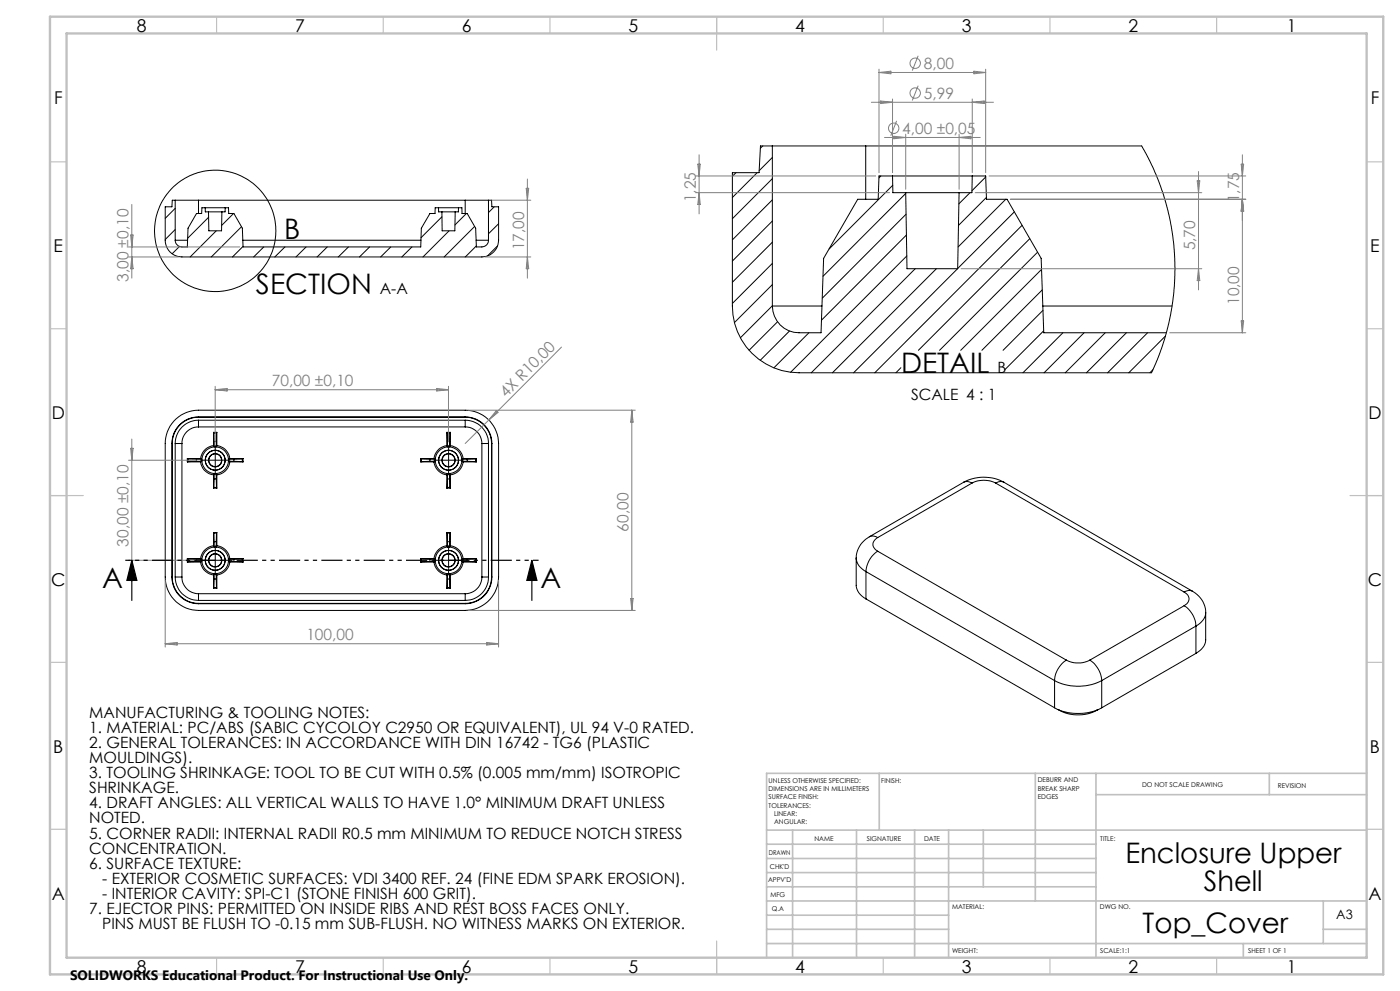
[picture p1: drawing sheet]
<svg xmlns="http://www.w3.org/2000/svg" width="420mm" height="297mm" viewBox="0 0 420 297" stroke-linecap="round" stroke-linejoin="round" font-family="sans-serif">
<g fill="none" stroke="#000" stroke-width=".3">
<path d="M220.8 51.7l-1.1 1.1M227.2 51.7l-7.5 7.5M228.8 43.7l-.7 .7M231.7 43.7h-3.6l-.4 8h-8v40a20 20 0 0 0 20 20h105.7l2.3-5.3 1.7-4.8 1.8-7.5 1-6.8 .3-7.1-.5-7.8-1.2-7.5-1.9-6.9-3.1-7.9-3.3-6.4h-82.8M231.7 43.7h28M231.7 47.2l-3.9 3.9M231.7 53.5l-12 12M231.7 59.9l-12 12M231.7 43.7v48M259.7 43.7v16M264.3 52.7l-.6 .6M267.8 52.7h-4.1l-.2 7h-6.2l-10.2 17.7-.8 22.3h-6.6a8 8 0 0 1-8-8"/>
<path d="M267.8 52.7h23.9M267.8 52.7l.1 5h3.8M267.8 55.5l-19.1 19.1M271.7 57.7h16M271.7 58l-24.8 24.8M271.7 57.7l.4 22.8h15.2l.4-22.8M291 57.7l-3.3 3.4M291.7 52.7h4l.2 7h6.2l10.2 17.7 .8 22.3h36.8M291.7 52.7l-.1 5h-3.9M295.7 53l-4.1 4.2M295.9 59.2l-8.4 8.4M301.7 59.7l-14.3 14.3"/>
<path d="M52.6 60h-.9l-.1 2h-2v10a5 5 0 0 0 5 5h90a5.1 5.1 0 0 0 5-5v-10h-2l-.1-2h-1M52.6 60h6.9M52.6 72h3.7M52.6 60v12M52.6 62.4l-3 3M52.6 68.8l-3 3M53.8 73.9l-2.2 2.2M59.5 60v4M59.5 60h80.1M61.6 62.3h-1l-.1 1.7h-1.6l-2.5 4.4-.2 5.6a4.3 4.3 0 0 1-2.8-.3l-.7-.9-.1-.8M61.6 62.3h6M61.6 62.3v1.2h.9"/>
<path d="M62.5 63.5h4.1M62.5 63.5l.2 5.7h3.8l.1-5.7M62.6 65.1l-6.3 6.3M64.9 69.2l-7.9 7.8M67.6 62.3h.9l.1 1.7h1.6l2.5 4.4 .2 5.6h53.3l.2-5.6 2.6-4.4h1.5l.1-1.7h1M67.6 62.3l-.1 1.2h-.9M70.1 64l-3.6 3.6M72.5 67.9l-9.1 9.1M72.8 72h53.5M72.9 73.8l-3.2 3.2M79.1 74l-3 3M85.5 74l-3.1 3"/>
<path d="M91.8 74l-3 3M98.2 74l-3.1 3M104.5 74l-3 3M110.9 74l-3.1 3M117.2 74l-3 3M123.6 74l-3.1 3M131.6 62.3h5.9M131.6 62.3v1.2h1M132.6 63.5h4M132.6 65l-6.3 6.3M132.6 63.5v5.7h3.9l.1-5.7M134.7 69.2l-7.8 7.8"/>
<path d="M137.5 62.3h1.1v1.7h1.6l2.5 4.4 .2 5.6a4.1 4.1 0 0 0 2.8-.3l.7-.9 .1-.8M137.5 62.3v1.2h-.9M139.6 60h6.9M139.6 60v4M139.9 64l-3.4 3.4M142.4 67.9l-9.2 9.1M142.8 72h3.7M142.9 73.7l-3.3 3.3M146.5 60v12M148.3 62l-1.8 1.7M149.3 73.7l-3 3M149.6 67.1l-3.1 3"/>
<path d="M231.7 66.2l-12 12M231.7 72.6l-12 12M231.7 78.9l-12 12M271.8 64.2l-25.1 25.2M271.9 70.4l-25.4 25.6M272.1 76.7l-34.9 34.9M304.3 63.5l-48.2 48.2M306.6 67.5l-44.2 44.2M308.9 71.5l-33.4 33.5M311.3 75.6l-29.4 29.4M231.7 91.7h14.9M231.7 85.3l-11.4 11.4"/>
<path d="M231.7 91.6l-9.6 9.6M233.3 96.4l-8.6 8.6M236.9 99.2l-8.8 8.8M242.7 99.7l-10.5 10.5M274.6 80.5l-31.2 31.2M280.9 80.5l-31.2 31.2M312.5 80.7l-24.3 24.3M312.7 86.9l-18.1 18.1M312.8 91.7h38.8M312.9 93l-12 12M313.1 99.2l-11.7 11.7M318.9 99.7l-12 12"/>
<path d="M325.2 99.7l-12 12M331.6 99.7l-12 12M337.9 99.7l-12 12M344.3 99.7l-12 12M270.3 110.2l-1.5 1.5M345.9 110.8l-.9 .9M349.6 100.7l-11 11M51.6 132.9h.1M51.6 132.9v40M51.7 132.9v40M52.2 126.2a10.2 10.2 0 0 1 7.3-3.3h80.1a10 10 0 0 1 10 10v40a10 10 0 0 1-10 10h-80.1a10 10 0 0 1-9.9-10v-40a10 10 0 0 1 2.6-6.7zM52.6 132.9h2"/>
<path d="M52.6 132.9v40M54.6 132.9v40M56.2 138.4h4M56.2 137.4h4M56.2 137.4l.2 .1M56.2 137.4v1M56.4 137.5v.9M56.4 137.5l2.5 .1M56.4 138.4h-.2M58.9 137.6v.7M58.9 138.3h1.6M58.9 138.3l-2.5 .1"/>
<path d="M58.9 137.6h1.6M59.5 125.1a7.9 7.9 0 0 0-7.8 7.8M59.5 125.9a7 7 0 0 0-6.9 7M59.5 125a8 8 0 0 0-7.9 7.9M59.5 127.9a4.9 4.9 0 0 0-4.9 5M59.5 125.9v2M59.5 125.1h80.1M59.5 125.9h80.1M59.5 125v.1M59.5 125h80.1M59.5 127.9h80.1M60.2 138.4a4.3 4.3 0 0 0 3.9 3.9"/>
<path d="M60.2 137.4l.3 .2M60.5 137.6v.7M60.5 138.3l-.3 .1M64.1 133.6a4.4 4.4 0 0 0-3.9 3.8M64.1 133.6l.1 .3M64.1 129.6v4M64.1 129.6l.1 .2M64.1 129.6h1M64.2 129.8v2.5M64.2 129.8h.7M64.2 133.9h.7M64.2 132.3v1.6"/>
<path d="M64.2 132.3h.7M64.9 132.3v1.6M64.9 129.8v2.5M65.1 133.6l-.2 .3M65.1 133.6a4.3 4.3 0 0 1 3.8 3.8M65.1 129.6v4M65.1 129.6l-.2 .2M68.6 137.6v.7M68.6 138.3l.3 .1M68.6 138.3h1.6M68.6 137.6h1.6M68.9 138.4a4.3 4.3 0 0 1-3.8 3.9"/>
<path d="M68.9 137.4l-.3 .2M68.9 138.4h4M68.9 137.4h4M70.2 137.6v.7M70.2 138.3l2.5 .1M72.7 137.5v.9M72.7 138.4h.2M72.7 137.5l-2.5 .1M72.9 137.4l-.2 .1M72.9 137.4v1M126.2 138.4h4M126.2 137.4l.2 .1"/>
<path d="M126.2 137.4h4M126.2 137.4v1M126.4 137.5v.9M126.4 137.5l2.6 .1M126.4 138.4h-.2M129 137.6v.7M129 138.3h1.5M129 138.3l-2.6 .1M129 137.6h1.5M130.2 138.4a4.4 4.4 0 0 0 3.9 3.9M130.2 137.4l.3 .2M130.5 137.6v.7"/>
<path d="M130.5 138.3l-.3 .1M134.1 133.6a4.4 4.4 0 0 0-3.9 3.8M134.1 133.6l.1 .3M134.1 129.6v4M134.1 129.6l.1 .2M134.1 129.6h1M134.2 129.8v2.5M134.2 129.8h.8M134.2 133.9h.7M134.2 132.3v1.6M134.2 132.3h.7M134.9 132.3v1.6"/>
<path d="M135 129.8l-.1 2.5M135.1 133.6l-.2 .3M135.1 133.6a4.4 4.4 0 0 1 3.9 3.8M135.1 129.6v4M135.1 129.6l-.1 .2M138.6 137.6v.7M138.6 138.3l.4 .1M138.6 138.3h1.6M138.6 137.6h1.6M139 138.4a4.4 4.4 0 0 1-3.9 3.9M139 137.4l-.4 .2M139 138.4h3.9"/>
<path d="M139 137.4h3.9M139.6 125.1a7.9 7.9 0 0 1 7.9 7.8M139.6 125.9a7 7 0 0 1 6.9 7M139.6 125a8 8 0 0 1 8 7.9M139.6 127.9a5 5 0 0 1 5 5M139.6 125.9v2M139.6 125v.1M140.2 137.6v.7M140.2 138.3l2.5 .1M142.7 137.5v.9M142.7 137.5l-2.5 .1M142.7 138.4h.2"/>
<path d="M142.9 137.4l-.2 .1M142.9 137.4v1M144.6 132.9h1.9M144.6 132.9v40M146.5 132.9v40M147.5 132.9v40M147.5 132.9h.1M147.6 132.9v40M64.1 142.3v4M64.1 159.6v3.9M64.1 159.6l.1 .2M64.1 159.6h1"/>
<path d="M64.1 146.3h1M64.2 159.8v2.5M64.2 159.8h.7M64.2 146.1l-.1 .2M64.2 146.1h.7M64.2 142h.7M64.2 142l-.1 .3M64.2 142v1.5M64.2 143.5v2.6M64.2 143.5h.7M64.9 142l.2 .3M64.9 142v1.5"/>
<path d="M64.9 143.5v2.6M64.9 159.8v2.5M64.9 146.1l.2 .2M65.1 142.3v4M65.1 159.6v3.9M65.1 159.6l-.2 .2M134.1 142.3v4M134.1 159.6v3.9M134.1 159.6l.1 .2M134.1 159.6h1M134.1 146.3h1M134.2 159.8v2.5"/>
<path d="M134.2 159.8h.8M134.2 146.1l-.1 .2M134.2 146.1h.8M134.2 142h.7M134.2 142l-.1 .3M134.2 142v1.5M134.2 143.5v2.6M134.2 143.5h.7M134.9 142l.2 .3M134.9 142v1.5M134.9 143.5l.1 2.6M135 159.8l-.1 2.5"/>
<path d="M135 146.1l.1 .2M135.1 142.3v4M135.1 159.6v3.9M135.1 159.6l-.1 .2M289.1 144.5a12.7 12.7 0 0 1 12.1 0M289.1 144.5l1.2-.2 1.3 .5M289.1 144.5l-28.3 16.4M291.6 144.8a7.8 7.8 0 0 1 7.1 0M291.6 144.8l-28.3 16.3M298.7 144.8l56.5 32.6M301.2 144.5l-1.2-.2-1.3 .5M301.2 144.5l56.6 32.7"/>
<path d="M51.6 172.9a8 8 0 0 0 7.9 8M51.6 172.9h.1M51.7 172.9a7.9 7.9 0 0 0 7.8 7.9M52.6 172.9a7 7 0 0 0 6.9 7M52.6 172.9h2M54.6 172.9a5 5 0 0 0 4.9 5M56.2 168.4h4M56.2 167.4l.2 .1M56.2 167.4h4M56.2 167.4v1M56.4 167.5l2.5 .1M56.4 168.3l-.2 .1"/>
<path d="M56.4 167.5v.8M58.9 168.3h1.6M58.9 167.6h1.6M58.9 168.3h-2.5M58.9 167.6v.7M59.5 177.9v2M59.5 179.9h80.1M59.5 177.9h80.1M60.2 168.4a4.4 4.4 0 0 0 3.9 3.9M60.2 167.4l.3 .2M60.5 167.6v.7M60.5 168.3l-.3 .1"/>
<path d="M64.1 163.5a4.5 4.5 0 0 0-3.9 3.9M64.1 163.5l.1 .4M64.1 172.3v4M64.1 176.3h1M64.2 176.1h.7M64.2 176.1l-.1 .2M64.2 163.9h.7M64.2 172h.7M64.2 172l-.1 .3M64.2 173.5h.7M64.2 173.5v2.6M64.2 162.3v1.6"/>
<path d="M64.2 172v1.5M64.2 162.3h.7M64.9 172l.2 .3M64.9 173.5v2.6M64.9 162.3v1.6M64.9 172v1.5M64.9 176.1l.2 .2M65.1 163.5l-.2 .4M65.1 163.5a4.4 4.4 0 0 1 3.8 3.9M65.1 172.3v4M68.6 167.6v.7M68.6 168.3l.3 .1"/>
<path d="M68.6 168.3h1.6M68.6 167.6h1.6M68.9 168.4a4.4 4.4 0 0 1-3.8 3.9M68.9 167.4l-.3 .2M68.9 168.4h4M68.9 167.4h4M70.2 168.3h2.5M70.2 167.6v.7M72.7 167.5l-2.5 .1M72.7 167.5v.8M72.7 168.3l.2 .1M72.9 167.4l-.2 .1"/>
<path d="M72.9 167.4v1M126.2 168.4h4M126.2 167.4h4M126.2 167.4l.2 .1M126.2 167.4v1M126.4 168.3l-.2 .1M126.4 167.5l2.6 .1M126.4 167.5v.8M129 168.3h-2.6M129 168.3h1.5M129 167.6h1.5M129 167.6v.7"/>
<path d="M130.2 168.4a4.5 4.5 0 0 0 3.9 3.9M130.2 167.4l.3 .2M130.5 167.6v.7M130.5 168.3l-.3 .1M134.1 163.5a4.5 4.5 0 0 0-3.9 3.9M134.1 163.5l.1 .4M134.1 172.3v4M134.1 176.3h1M134.2 176.1h.8M134.2 176.1l-.1 .2M134.2 163.9h.7M134.2 172h.7"/>
<path d="M134.2 172l-.1 .3M134.2 173.5v2.6M134.2 173.5h.7M134.2 162.3v1.6M134.2 172v1.5M134.2 162.3h.7M134.9 172l.2 .3M134.9 173.5l.1 2.6M134.9 162.3v1.6M134.9 172v1.5M135 176.1l.1 .2M135.1 163.5l-.2 .4"/>
<path d="M135.1 163.5a4.5 4.5 0 0 1 3.9 3.9M135.1 172.3v4M138.6 167.6v.7M138.6 168.3l.4 .1M138.6 168.3h1.6M138.6 167.6h1.6M139 168.4a4.5 4.5 0 0 1-3.9 3.9M139 167.4l-.4 .2M139 168.4h3.9M139 167.4h3.9M139.6 177.9v2M140.2 168.3h2.5"/>
<path d="M140.2 167.6v.7M142.7 167.5l-2.5 .1M142.7 167.5v.8M142.7 168.3l.2 .1M142.9 167.4l-.2 .1M142.9 167.4v1M144.6 172.9a5.1 5.1 0 0 1-5 5M144.6 172.9h1.9M146.5 172.9a7 7 0 0 1-6.9 7M147.5 172.9a7.9 7.9 0 0 1-7.9 7.9M147.5 172.9h.1M147.6 172.9a8 8 0 0 1-8 8"/>
<path d="M256.9 167.2v8.2a4.9 4.9 0 0 0 2.9 4.1M256.9 167.2a4.8 4.8 0 0 0 2.9 4.1M259.8 171.3l56.6 32.7M259.8 171.3v8.2M259.8 179.5l56.6 32.6M260.8 160.9a7.5 7.5 0 0 0-3.9 6.3M260.8 160.9l1.2-.2 1.3 .4M263.3 161.1a2.17 2.17 0 0 0-1.4 2.1 2.17 2.17 0 0 0 1.4 2M263.3 165.2a7.8 7.8 0 0 0-3.5 6.1M263.3 165.2l56.6 32.6M355.2 177.4a2.15 2.15 0 0 1 1.5 2.1 2.15 2.15 0 0 1-1.5 2M357.8 177.2a7.5 7.5 0 0 1 3.9 6.3"/>
<path d="M357.8 177.2l-1.2-.3-1.4 .5M59.5 180.8h80.1M59.5 180.8v.1M59.5 180.9h80.1M139.6 180.8v.1M319.9 197.8a7.8 7.8 0 0 0-3.5 6.2M319.9 197.8a7.8 7.8 0 0 0 7.1 0M327 197.8a7.9 7.9 0 0 1 3.5 6.2M355.2 181.5a7.6 7.6 0 0 1 3.6 6.1M355.2 181.5l-28.2 16.3M358.8 187.6l-28.3 16.4M358.8 187.6v8.2"/>
<path d="M358.8 195.8l-28.3 16.3M361.7 183.5v8.2a4.7 4.7 0 0 1-2.9 4.1M361.7 183.5a4.7 4.7 0 0 1-2.9 4.1M316.4 204a15.6 15.6 0 0 0 14.1 0M316.4 212.1a15.6 15.6 0 0 0 14.1 0M316.4 204v8.1M317.5 212.7l.4 .2M317.9 212.9a12.2 12.2 0 0 0 11.1 0M317.9 212.8v.1M329 212.8v.1M329.4 212.7l-.4 .2M330.5 204v8.1"/>
<circle cx="64.6" cy="69.2" r="18.2"/>
<circle cx="64.6" cy="137.9" r="1.91"/>
<circle cx="64.6" cy="137.9" r="2.01"/>
<circle cx="64.6" cy="137.9" r="2.96"/>
<circle cx="64.6" cy="137.9" r="4"/>
<circle cx="64.6" cy="137.9" r="2.99"/>
<circle cx="134.5" cy="137.9" r="1.91"/>
<circle cx="134.6" cy="137.9" r="2.96"/>
<circle cx="134.6" cy="137.9" r="4"/>
<circle cx="134.6" cy="137.9" r="2.99"/>
<circle cx="134.6" cy="137.9" r="2"/>
<circle cx="64.5" cy="167.9" r="2"/>
<circle cx="64.6" cy="167.9" r="2.96"/>
<circle cx="64.6" cy="167.9" r="1.9"/>
<circle cx="64.6" cy="167.9" r="2.99"/>
<circle cx="64.6" cy="167.9" r="4"/>
<circle cx="134.6" cy="167.9" r="1.9"/>
<circle cx="134.6" cy="168" r="2.96"/>
<circle cx="134.6" cy="167.9" r="2.99"/>
<circle cx="134.6" cy="167.9" r="1.99"/>
<circle cx="134.6" cy="167.9" r="4"/>
</g>
<path d="M39.5 167.9l1.6 6.1h-3zM39.5 167.9v12M159.6 167.9l1.5 6.1h-3.1zM159.6 167.9v12" fill="none" stroke="#000" stroke-width=".35"/>
<g fill="none" stroke="#808080" stroke-width=".3">
<path d="M275.4 16.7l-1.7 4.5M261.4 30.7h36.6M263.7 20.7v31M263.7 21.7h32M263.7 21.7l3.6-.4v.8zM264.2 30.3l3.6 .4-3.6 .3zM267.8 29.7v22M269 36.2l-1.8 4.5M275.4 25.7l-1.7 4.4M291.7 29.7v22M291.7 30.7l3.5-.4v.7zM292.2 21.3l3.5 .4-3.5 .4z"/>
<path d="M295.7 20.7v31M157.9 56.4h.7l-.4 3.6zM158.2 53.7v29.7M208.7 52.7h54M208.7 57.7h58.2M209.3 49.2h.8l-.4 3.5zM209.7 46.4v17.7M209.7 57.7l.4 3.6h-.8zM265.4 41.2h28.7M268.1 40.8l3.6 .4-3.6 .4zM271.7 40.2v16.5M287.7 40.2v16.5"/>
<path d="M287.7 41.2l3.6-.4v.8zM292.6 57.7h67.9M296.7 52.7h77M303.1 59.7h70.6M359.2 54.2h.7l-.3 3.5zM359.6 51.4v35.5M372.4 49.2h.7l-.4 3.5zM372.7 46.4v53.3M372.7 59.7l.4 3.6h-.7zM38.6 74h33.3M38.6 77h15M39.2 70.4h.7l-.4 3.6z"/>
<path d="M39.5 61.3v22.1M39.5 77l.4 3.5h-.7zM145.6 77h13.6M147.6 60h11.6M158.2 77l.4 3.5h-.7zM288.3 80.5h72.2M350.9 99.7h22.8M359.6 80.5l.3 3.6h-.7zM372.4 96.2h.7l-.4 3.5zM64.6 115.8v16.6M64.6 116.8h69.9M64.6 116.8l3.5-.4v.8z"/>
<path d="M131 116.4l3.5 .4-3.5 .4zM134.5 115.8v16.6M168.5 104l-21.9 21.9M38.6 137.9h20.5M39.2 134.4h.7l-.4 3.5zM39.5 131.6v42.7M140.5 122.9h50.1M146.6 125.9l-7 7M148.9 123.1l.5 .5-2.8 2.3zM189.5 122.9v60M189.5 122.9l.4 3.6h-.7zM38.6 167.9h20.5"/>
<path d="M39.5 167.9l.4 3.6h-.7zM49.6 174v19.9M149.6 174v19.9M189.2 179.4h.7l-.4 3.5zM49.6 192.9h100M49.6 192.9l3.5-.4v.8zM140.5 182.9h50.1M146 192.5l3.6 .4-3.6 .4z"/>
<circle cx="274.6" cy="18.9" r="1.56"/>
<circle cx="268.1" cy="38.4" r="1.55"/>
<circle cx="274.6" cy="27.9" r="1.55"/>
</g>
<g fill="none" stroke="#c0c0c0" stroke-width=".35">
<path d="M65 5v5M115 5v5M165 5v5M215 5v10M265 5v5M315 5v5M365 5v5M15 48.5h5M410 48.5h5M15 98.5h5M410 98.5h5M15 148.5h10"/>
<path d="M405 148.5h10M15 198.5h5M410 198.5h5M15 248.5h5M410 248.5h5M65 287v5M115 287v5M165 287v5M215 282v10M265 287v5M315 287v5M365 287v5"/>
</g>
<g fill="none" stroke="#c0c0c0" stroke-width=".5">
<path d="M263.8 231.8v17M310.6 231.8v38.2M328.8 231.8v55.2M328.8 238.2h81.2M380.8 231.8v6.4M410 231.8h-180v55.2M230 248.8h180M230 257.3h98.8M230 253h98.8M237.8 248.8v38.2M257 248.8v38.2M274.4 248.8v38.2"/>
<path d="M284.6 248.8v38.2M295 248.8v17M230 265.8h98.8M230 261.5h98.8M230 278.5h54.6M230 274.3h54.6M230 270h180M397 278.5h13M397 270v12.8M230 282.8h180M373 282.8v4.2"/>
</g>
<path d="M15 5h400v287h-400zM20 10h390v277h-390z" fill="none" stroke="#c0c0c0" stroke-width=".7"/>
<path d="M39.5 167.9l1.6 6.1h-3zM159.6 167.9l1.5 6.1h-3.1z" fill="#000"/>
<g fill="none" stroke="#000" stroke-width=".3" stroke-dasharray="15.2 1.3 1.3 1.3" stroke-linecap="butt">
<path d="M62.1 137.9h-2M64.6 137.9v-2.5M64.6 137.9h-2.5M64.6 137.9v2.5M64.6 137.9h2.5M64.6 135.4v-2M67.1 137.9h2M132.1 137.9h-2M134.6 137.9v-2.5M134.6 137.9h-2.5M134.6 137.9v2.5M134.6 137.9h2.5"/>
<path d="M134.6 135.4v-2M137.1 137.9h2M64.6 140.4v2M134.6 140.4v2M62.1 167.9h-2M64.6 167.9v-2.5M64.6 167.9h-2.5M64.6 167.9v2.5M64.6 167.9h2.5M64.6 165.4v-2M64.6 170.4v2M67.1 167.9h2"/>
<path d="M132.1 167.9h-2M134.6 167.9v-2.5M134.6 167.9h-2.5M134.6 167.9v2.5M134.6 167.9h2.5M134.6 165.4v-2M134.6 170.4v2M137.1 167.9h2"/>
</g>
<path d="M161.6 167.9h-124" fill="none" stroke="#000" stroke-width=".35" stroke-dasharray="6.3 1.3 1.3 1.3 1.3 1.3" stroke-dashoffset="4.7" stroke-linecap="butt"/>
<g font-size="8.5">
<text x="85.3" y="71.6">B</text>
<text x="76.8" y="88.2">SECTION</text>
<text x="270.3" y="111.7">DETAIL</text>
<text x="30.7" y="176.2">A</text>
<text x="162.1" y="176.2">A</text>
<text x="337.6" y="258.8">Enclosure Upper</text>
<text x="361.2" y="266.9">Shell</text>
<text x="342.8" y="279.7">Top_Cover</text>
</g>
<g font-size="5.3">
<text x="41" y="9.5">8</text>
<text x="88.5" y="9.5">7</text>
<text x="138.5" y="9.5">6</text>
<text x="188.5" y="9.5">5</text>
<text x="238.5" y="9.5">4</text>
<text x="288.5" y="9.5">3</text>
<text x="338.5" y="9.5">2</text>
<text x="386" y="9.5">1</text>
<text x="16.2" y="31.3">F</text>
<text x="411.2" y="31.3">F</text>
<text x="16.1" y="75.5">E</text>
<text x="411.1" y="75.5">E</text>
<text x="15.5" y="125.5">D</text>
<text x="410.5" y="125.5">D</text>
<text x="15.4" y="175.5">C</text>
<text x="410.4" y="175.5">C</text>
<text x="16" y="225.5">B</text>
<text x="411" y="225.5">B</text>
<text x="15.5" y="269.8">A</text>
<text x="410.5" y="269.8">A</text>
<text x="41" y="291.5">8</text>
<text x="88.5" y="291.5">7</text>
<text x="138.5" y="291.5">6</text>
<text x="188.5" y="291.5">5</text>
<text x="238.5" y="291.5">4</text>
<text x="288.5" y="291.5">3</text>
<text x="338.5" y="291.5">2</text>
<text x="386" y="291.5">1</text>
</g>
<g font-size="4.7" fill="#808080">
<text x="277.1" y="20.6">8,00</text>
<text x="277.1" y="29.6">5,99</text>
<text x="270.7" y="40.1">4,00 ±0,05</text>
<text x="208.7" y="60.6" transform="rotate(-90 208.7 60.6)">1,25</text>
<text x="371.7" y="60.6" transform="rotate(-90 371.7 60.6)">1,75</text>
<text x="157.2" y="75.1" transform="rotate(-90 157.2 75.1)">17,00</text>
<text x="358.5" y="75.1" transform="rotate(-90 358.5 75.1)">5,70</text>
<text x="38.6" y="84.5" transform="rotate(-90 38.6 84.5)">3,00 ±0,10</text>
<text x="371.7" y="91.4" transform="rotate(-90 371.7 91.4)">10,00</text>
<text x="81.5" y="115.8">70,00 ±0,10</text>
<text x="151.9" y="119.2" transform="rotate(-45 151.9 119.2)">4X R10,00</text>
<text x="188.6" y="159.3" transform="rotate(-90 188.6 159.3)">60,00</text>
<text x="38.6" y="163.8" transform="rotate(-90 38.6 163.8)">30,00 ±0,10</text>
<text x="91.9" y="191.9">100,00</text>
</g>
<g font-size="4.7">
<text x="113.9" y="88.2">A-A</text>
<text x="299.2" y="111.7">B</text>
<text x="273.3" y="119.9">SCALE 4 : 1</text>
<text x="26.8" y="215.1">MANUFACTURING &amp; TOOLING NOTES:</text>
<text x="26.8" y="219.6">1. MATERIAL: PC/ABS (SABIC CYCOLOY C2950 OR EQUIVALENT), UL 94 V-0 RATED.</text>
<text x="26.8" y="224.1">2. GENERAL TOLERANCES: IN ACCORDANCE WITH DIN 16742 - TG6 (PLASTIC</text>
<text x="26.8" y="228.7">MOULDINGS).</text>
<text x="26.8" y="233.2">3. TOOLING SHRINKAGE: TOOL TO BE CUT WITH 0.5% (0.005 mm/mm) ISOTROPIC</text>
<text x="26.8" y="237.7">SHRINKAGE.</text>
<text x="26.8" y="242.2">4. DRAFT ANGLES: ALL VERTICAL WALLS TO HAVE 1.0° MINIMUM DRAFT UNLESS</text>
<text x="26.8" y="246.8">NOTED.</text>
<text x="26.8" y="251.3">5. CORNER RADII: INTERNAL RADII R0.5 mm MINIMUM TO REDUCE NOTCH STRESS</text>
<text x="26.8" y="255.8">CONCENTRATION.</text>
<text x="26.8" y="260.4">6. SURFACE TEXTURE:</text>
<text x="30.7" y="269.4">- INTERIOR CAVITY: SPI-C1 (STONE FINISH 600 GRIT).</text>
<text x="30.7" y="264.9">- EXTERIOR COSMETIC SURFACES: VDI 3400 REF. 24 (FINE EDM SPARK EROSION).</text>
<text x="26.8" y="273.9">7. EJECTOR PINS: PERMITTED ON INSIDE RIBS AND REST BOSS FACES ONLY.</text>
<text x="30.7" y="278.5">PINS MUST BE FLUSH TO -0.15 mm SUB-FLUSH. NO WITNESS MARKS ON EXTERIOR.</text>
</g>
<text font-size="4.1" x="21" y="293.7">SOLIDWORKS Educational Product. For Instructional Use Only.</text>
<text font-size="3.9" x="400.9" y="275.5">A3</text>
<g font-size="2">
<text x="230.6" y="234.6">UNLESS OTHERWISE SPECIFIED:</text>
<text x="230.6" y="237.1">DIMENSIONS ARE IN MILLIMETERS</text>
<text x="230.6" y="239.6">SURFACE FINISH:</text>
<text x="264.4" y="234.6">FINISH:</text>
<text x="311.3" y="234.5">DEBURR AND</text>
<text x="311.3" y="237">BREAK SHARP</text>
<text x="311.3" y="239.5">EDGES</text>
<text x="342.6" y="236">DO NOT SCALE DRAWING</text>
<text x="383.3" y="236.2">REVISION</text>
<text x="230.6" y="242.1">TOLERANCES:</text>
<text x="232.2" y="244.6">LINEAR:</text>
<text x="232.2" y="247.1">ANGULAR:</text>
<text x="244.3" y="252">NAME</text>
<text x="260" y="251.9">SIGNATURE</text>
<text x="277.2" y="251.9">DATE</text>
<text x="330.1" y="251.9">TITLE:</text>
<text x="230.6" y="256.1">DRAWN</text>
<text x="230.9" y="260.3">CHK'D</text>
<text x="230.4" y="264.4">APPV'D</text>
<text x="231.1" y="268.8">MFG</text>
<text x="231.5" y="273">Q.A</text>
<text x="285.6" y="272.5">MATERIAL:</text>
<text x="330" y="272.5">DWG NO.</text>
<text x="285.6" y="285.5">WEIGHT:</text>
<text x="330.1" y="285.6">SCALE:1:1</text>
<text x="374.5" y="285.6">SHEET 1 OF 1</text>
</g>
</svg>
